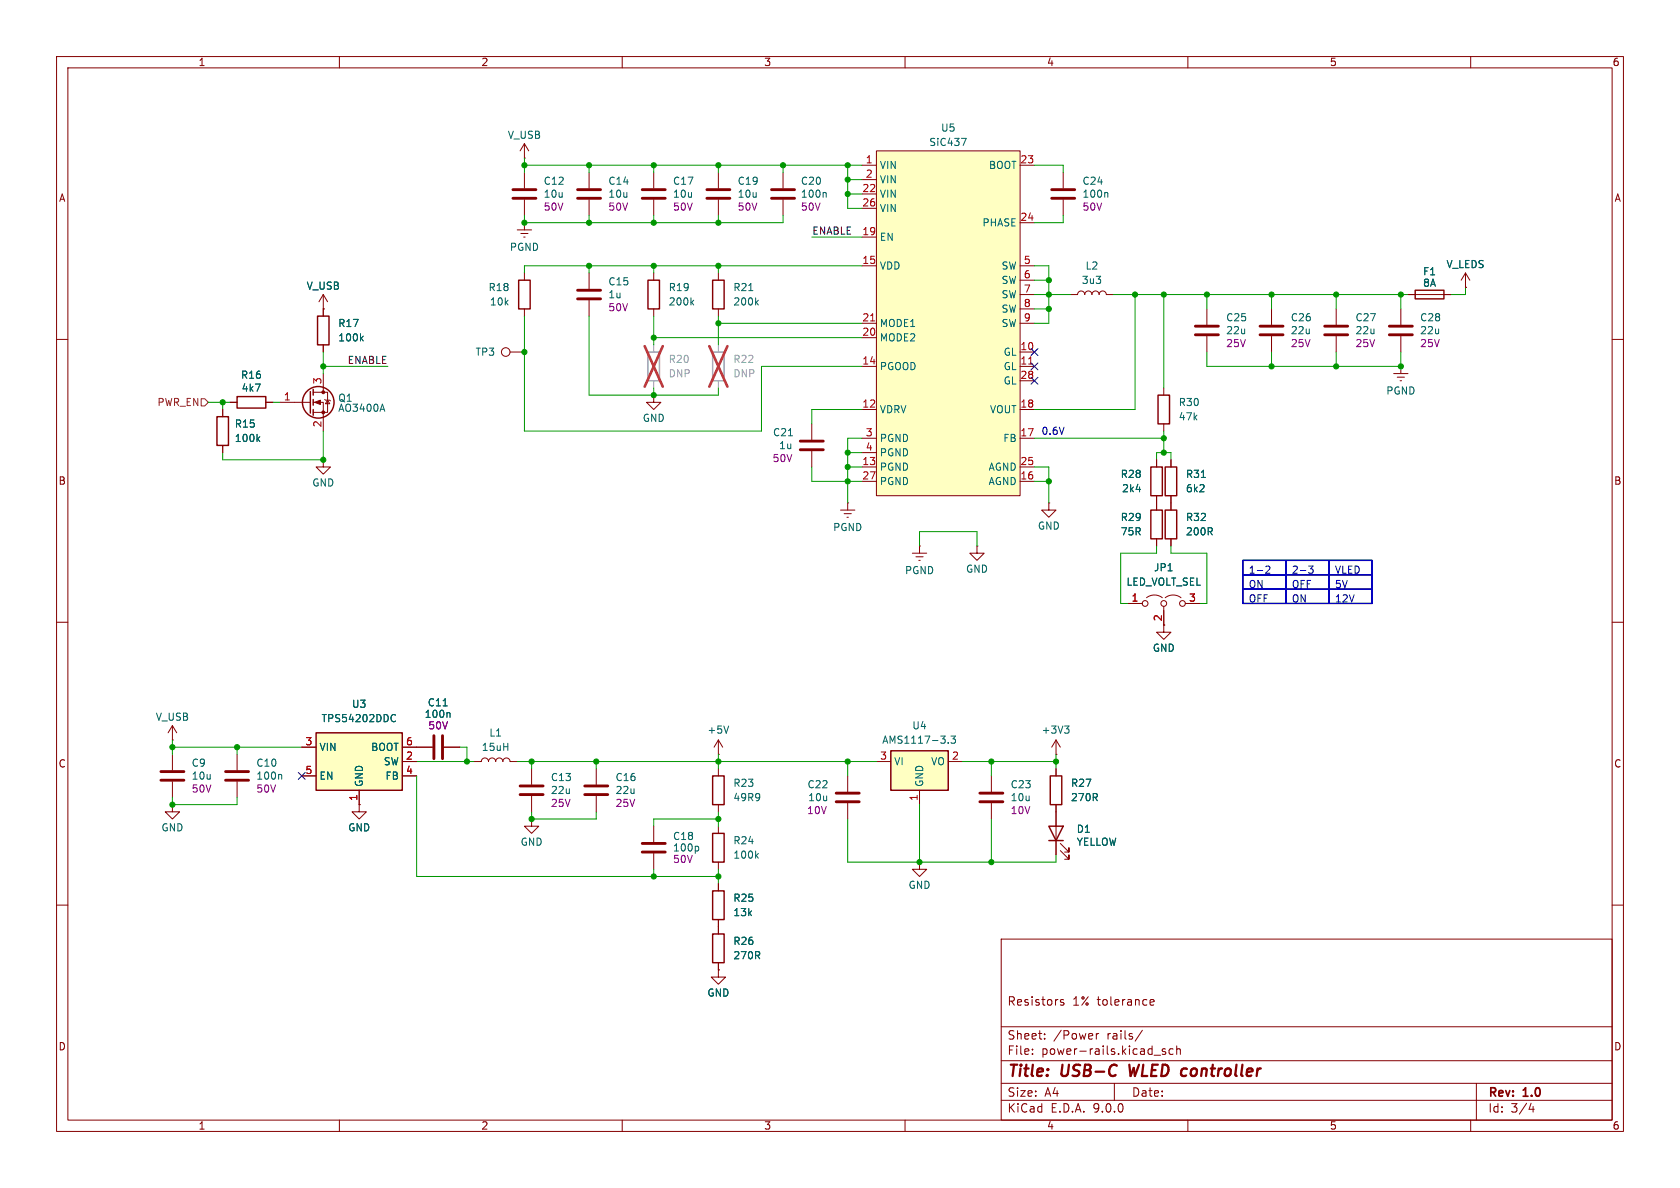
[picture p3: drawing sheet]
<svg xmlns="http://www.w3.org/2000/svg" width="297mm" height="210mm" viewBox="0 0 297 210" stroke-linecap="round" stroke-linejoin="round" font-family="sans-serif">
<g fill="none" stroke="#840000" stroke-width=".18">
<path d="M10 10h277v190h-277zM12 12h273v186h-273zM60 10v2M110 10v2M160 10v2M210 10v2M260 10v2M92.7 39.4h.1M92.7 30.5v2.8M92.7 35.3v2.8M92.7 39.4v1.2M115.6 30.5v2.8"/>
<path d="M115.6 35.3v2.8M127 30.5v2.8M127 35.3v2.8M138.4 30.5v2.8M138.4 35.3v2.8M57.1 54.6h.1M57.1 52.1v3.8M57.1 52.1l-.7 1.2M57.1 52.1l.8 1.2M91.4 40.6h2.6M92.1 41.3h1.2M92.6 41.9h.2"/>
<path d="M92.7 48.3v1.2M92.7 54.6v1.3M213.4 54.6v2.8M213.4 59.4v2.8M224.8 54.6v2.8M224.8 59.4v2.8M236.2 54.6v2.8M236.2 59.4v2.8M248.9 52.1h7.6M259.1 50.8h.1M259.1 48.3l-.8 1.2M259.1 48.3l.7 1.2"/>
<path d="M259.1 48.3v2.5M10 60h2M57.1 61v1.2M90.2 62.2h2.5M285 60h2M161.3 97.8h2.5M161.9 98.4h1.3M162.4 99.1h.3M162.6 96.5h.1M162.6 96.5v1.3M172.7 96.5v1.3h1.3l-1.3 1.3-1.3-1.3h1.3M172.7 96.5h.1"/>
<path d="M185.4 88.9v1.3h1.3l-1.3 1.2-1.3-1.2h1.3M185.4 88.9h.1M204.5 88.9v1.3M204.5 95.3v1.2M207 81.3v1.3M207 87.6v1.3M10 110h2M199.4 106.7h2.5M202.7 105.7a2.26 2.26 0 0 1 2.8 0M205.7 107.2v3.3M206 105.7a2.26 2.26 0 0 1 2.8 0M209.5 106.7h2.6"/>
<path d="M285 110h2M105.4 135.9v2.8M127 133.4h.1M127 130.8v2.6M127 130.8l-.8 1.3M127 130.8l.8 1.3M175.3 137.2v2.8M186.7 135.9v1.3M105.4 140.7v2.8M127 146.1v1.2M127 152.4v1.3M127 156.2v1.3"/>
<path d="M162.6 152.4v1.3h1.2l-1.2 1.2-1.3-1.2h1.3M162.6 152.4h.1M175.3 142v2.8M186.7 142.2v8.9M187.5 150.4l1.5 1.5v-.8v.8h-.8M187.5 149.1l1.5 1.5v-.7v.7h-.8M10 160h2M127 171.5v1.2h1.3l-1.3 1.3-1.3-1.3h1.3M127 171.5h.1M127 162.6v2.5M127 170.2v1.3M177 166h108v32h-108z"/>
<path d="M188 176.8l-.3-.1-.2 .2v.2l.5 .2v.3h-.5M203.3 177.2l.7-.1v-.3l-.5-.1-.2 .2 .1 .7h.6M285 160h2M60 198v2M110 198v2M160 198v2M177 194.5h108M177 191.5h108M177 187.5h108M177 181.5h108M182.5 186.3v.1M182.5 185.5v.1"/>
<path d="M184.7 183.6v.1M184.7 182.8v.1M193.8 182.7v1M194.2 182.7l-.2 .1-.2 .2M197 191.5v3M202 182.1l-1.3 2M204 186.5h1.2M206 185.5l-.3-.1-.2 .2v.2l.5 .2v.3h-.5M207.4 185.5l-.4-.1-.3 .3v.4l.1 .2h.6M208 185.5l.2-.1 .4 .1 .1 .9M208 184.9v1.5M210 198v2"/>
<path d="M260 198v2M261 191.5v6.5M270.7 195l-.4 1.1h.9M271 195.6v1"/>
<circle cx="89.4" cy="62.2" r=".76"/>
<circle cx="202.4" cy="106.7" r=".51"/>
<circle cx="205.7" cy="106.7" r=".51"/>
<circle cx="209" cy="106.7" r=".51"/>
</g>
<path d="M199.6 188.2l.3 2 .5-1.4" fill="none" stroke="#840000" stroke-width=".4"/>
<g fill="none" stroke="#840000" stroke-width=".51">
<path d="M90.7 33.5h4M90.7 35.1h4M113.5 33.5h4.1M113.5 35.1h4.1M125 33.5h4M125 35.1h4M136.4 33.5h4.1M136.4 35.1h4.1M211.3 57.7h4.1M211.3 59.2h4.1M222.8 57.7h4M222.8 59.2h4"/>
<path d="M234.2 57.7h4.1M234.2 59.2h4.1M103.4 138.9h4M103.4 140.5h4M173.2 140.2h4.1M173.2 141.7h4.1"/>
</g>
<path d="M56.1 55.9h2.1v5.1h-2.1zM91.7 49.5h2v5.1h-2zM250.2 51.3h5.1v1.5h-5.1zM203.5 90.2h2v5.1h-2zM206 82.6h2v5h-2zM185.7 137.2h2v5h-2zM126 147.3h2v5.1h-2zM126 157.5h2v5.1h-2zM185.4 146.1h2.6l-1.3 2.5zM185.4 148.6h2.6M126 165.1h2v5.1h-2z" fill="none" stroke="#840000" stroke-width=".25"/>
<path d="M145.9 34l.2 .2v.7M63.9 59.8l.3 .5M64.2 59.4l-.5 .5M212.4 84.4h.7M128.8 128.3l-.4 1.3M133.7 151.2l.4 .5M134.1 150.9l-.5 .4" fill="none" stroke="#006464" stroke-width=".18"/>
<path d="M154.9 26.7h25.4v60.9h-25.4z" fill="#ffffc2"/>
<g fill="none" stroke="#840000" stroke-width=".18">
<path d="M152.4 29.2h2.5M152.4 31.8h2.5M152.4 34.3h2.5M152.4 36.8h2.5M154.9 26.7h25.4v60.9h-25.4zM180.3 29.2h2.6M180.3 39.4h2.6M188 30.5v2.8M188 35.3v2.8M152.4 41.9h2.5M152.4 47h2.5M152.4 57.2h2.5"/>
<path d="M152.4 59.7h2.5M180.3 47h2.6M180.3 57.2h2.6M180.3 49.5h2.6M180.3 52.1h2.6M180.3 54.6h2.6M189.2 52.1h1.3a.64 .64 0 0 1 .6-.7 .64 .64 0 0 1 .7 .7 .64 .64 0 0 1 .6-.7 .64 .64 0 0 1 .6 .7 .64 .64 0 0 1 .7-.7 .64 .64 0 0 1 .6 .7 .64 .64 0 0 1 .6-.7 .64 .64 0 0 1 .7 .7h1.2M152.4 64.8h2.5M152.4 72.4h2.5M152.4 77.5h2.5M180.3 64.8h2.6M180.3 72.4h2.6"/>
<path d="M180.3 77.5h2.6M180.3 62.2h2.6M180.3 67.3h2.6M205.7 68.6v1.3M205.7 74.9v1.3M152.4 80h2.5M152.4 82.6h2.5M152.4 85.1h2.5M180.3 82.6h2.6M180.3 85.1h2.6M207 88.9v1.3M207 95.3v1.2"/>
<path d="M186.7 133.4h.1M186.7 130.8l-.8 1.3M186.7 130.8l.8 1.3M186.7 130.8v2.6"/>
</g>
<path d="M153.9 56.7h.7M181.9 64.4h.7" fill="none" stroke="#a90000" stroke-width=".18"/>
<path d="M170 24.5h.8l-.5 1.2M195.7 34l.1 .2v.7M188.2 128.3h.8l-.4 .5M188.7 128.8l.3 .3v.3l-.3 .2" fill="none" stroke="#006464" stroke-width=".18"/>
<path d="M204.7 69.9h2.1v5h-2.1zM206 90.2h2v5.1h-2z" fill="none" stroke="#840000" stroke-width=".25"/>
<path d="M126 62.2h2v5.1h-2z" fill="none" stroke="#a1a1a1" stroke-width=".25"/>
<path d="M127 61v1.2M127 67.3v1.3" fill="none" stroke="#a1a1a1" stroke-width=".18"/>
<path d="M125.4 61.2l3.2 7.2M128.6 61.2l-3.2 7.2" fill="none" stroke="#e12e31" stroke-width=".46"/>
<path d="M185.9 35.1h4.1M185.9 33.5h4.1" fill="none" stroke="#840000" stroke-width=".51"/>
<path d="M157.5 132.7h10.1v7h-10.1z" fill="#ffffc2"/>
<path d="M203.5 82.6h2v5h-2zM126 137.2h2v5h-2zM157.5 132.7h10.1v7h-10.1z" fill="none" stroke="#840000" stroke-width=".25"/>
<g fill="none" stroke="#840000" stroke-width=".18">
<path d="M92.7 27.9h.1M92.7 25.4l-.8 1.3M92.7 25.4l.8 1.3M92.7 25.4v2.5M104.1 30.5v2.8M104.1 35.3v2.8M247.6 54.6v2.8M247.6 59.4v2.8M246.4 66h2.5M247 66.7h1.3M247.5 67.3h.3M247.6 64.8h.1"/>
<path d="M247.6 64.8v1.2M204.5 81.3v1.3M204.5 87.6v1.3M205.7 110.5v1.3h1.3l-1.3 1.2-1.2-1.2h1.2M30.5 130.8h.1M30.5 128.3l-.8 1.2M30.5 128.3l.7 1.2M30.5 128.3v2.5M30.5 133.4v2.7M30.5 138.2v2.8M73.7 132.1h2.8M78.5 132.1h2.8"/>
<path d="M83.8 134.6h1.3a.64 .64 0 0 1 .6-.6 .64 .64 0 0 1 .7 .6 .64 .64 0 0 1 .6-.6 .64 .64 0 0 1 .6 .6 .64 .64 0 0 1 .7-.6 .64 .64 0 0 1 .6 .6 .64 .64 0 0 1 .6-.6 .64 .64 0 0 1 .7 .6h1.2M94 135.9v2.8M127 135.9v1.3M149.9 137.2v2.8M154.9 134.6h2.6M162.6 139.7v2.5M167.6 134.6h2.6M30.5 142.2v1.3h1.2l-1.2 1.3-1.3-1.3h1.3M30.5 142.2h.1M63.5 142.2v1.3h1.3l-1.3 1.3-1.3-1.3h1.3M63.5 142.2h.1M94 144.8v1.3h1.2l-1.2 1.2-1.3-1.2h1.3"/>
<path d="M94 144.8h.1M94 140.7v2.8M115.6 146.1v2.7M115.6 150.9v2.8M127 142.2v1.3M149.9 142v2.8"/>
</g>
<path d="M78.3 124.8h.8M79.4 126l.2 .2v.6M167.6 131.3v.1M168.1 130.1h.8l-.4 .5 .3 .1v.6l-.1 .1-.6-.1M123.3 149.6l.2 .2v.4l-.2 .2" fill="none" stroke="#006464" stroke-width=".18"/>
<g fill="none" stroke="#840000" stroke-width=".51">
<path d="M102.1 33.5h4.1M102.1 35.1h4.1M245.6 57.7h4.1M245.6 59.2h4.1M28.4 136.4h4.1M28.4 137.9h4.1M76.7 130v4.1M78.2 130v4.1M91.9 138.9h4.1M91.9 140.5h4.1M113.5 149.1h4.1M113.5 150.6h4.1"/>
<path d="M147.8 140.2h4.1M147.8 141.7h4.1"/>
</g>
<path d="M55.9 129.5h15.2v10.2h-15.2z" fill="#ffffc2"/>
<g fill="none" stroke="#840000" stroke-width=".25">
<path d="M114.6 49.5h2v5.1h-2zM126 49.5h2v5.1h-2zM38.4 73.7h2v5h-2zM41.9 70.1h5.1v2h-5.1zM54.9 69.2v3.8M55.4 68.8v1.1M55.4 70.6v1M55.4 72.4v1M55.9 129.5h15.2v10.2h-15.2z"/>
<circle cx="56.3" cy="71.1" r="2.79"/>
</g>
<g fill="none" stroke="#840000" stroke-width=".18">
<path d="M57.1 54.6h.1M57.1 54.6v1.3M104.1 48.3v2.8M104.1 53.1v2.8M115.6 48.3v1.2M115.6 54.6v1.3M127 48.3v1.2M127 54.6v1.3M248.9 52.1h1.3M255.3 52.1h1.2M259.1 50.8h.1M39.4 72.4v1.3"/>
<path d="M39.4 78.7v1.3M40.6 71.1h1.3M47 71.1h1.3M49.5 71.1h5.4M55.4 69.3h2.5v3.6h-2.5M55.4 71.1h1.7v5.1M57.1 61v1.2M57.1 66v3.3M57.4 70.6l.1 .1h.8l.1 .2M57.9 70.7l.4 .7h-.8zM115.6 69.9v1.2h1.2l-1.2 1.3-1.3-1.3h1.3M115.6 69.9h.1"/>
<path d="M143.5 74.9v2.8M143.5 79.8v2.8M57.1 81.3v1.3h1.3l-1.3 1.2-1.2-1.2h1.2M57.1 81.3h.1M148.6 90.2h2.5M149.2 90.8h1.3M149.7 91.4h.3M149.9 88.9h.1M149.9 88.9v1.3M204.5 81.3v1.3M204.5 87.6v2.6M204.5 95.3v1.2"/>
<path d="M207 81.3v1.3M207 87.6v2.6M207 95.3v1.2M199.4 106.7h2.5M205.7 108v2.5M209.5 106.7h2.6M41.9 133.4v2.7M41.9 138.2v2.8M53.3 132.1h2.6M53.3 137.2h2.6M63.5 139.7v2.5M71.1 132.1h5.4"/>
<path d="M71.1 137.2h2.6M71.1 134.6h2.6M78.5 132.1h2.8M186.7 135.9v1.3M63.5 142.2h.1M127 156.2v1.3M186.7 142.2v3.9M186.7 148.6v2.5M127 171.5h.1M127 162.6v2.5M127 170.2v1.3"/>
</g>
<g fill="none" stroke="#006464" stroke-width=".18">
<path d="M63.9 59.8l.3 .5M64.2 59.4l-.5 .5M122.3 53.4l.3 .5M122.6 53.1l-.4 .5M132.4 51.4h.7M133.7 53.4l.4 .5M134.1 53.1l-.5 .5M45.6 77.6l.3 .4M45.9 77.2l-.5 .5M67.6 71.4l.4 1.3M139.4 77h.7M212.4 84.4h.7"/>
<path d="M49.6 136.9l.2 .2v.6M69.4 126.4l.3-.1 .2 .1M69.9 127.5l-.2 .1-.3-.1M78.3 124.8h.8M79.4 126l.2 .2v.6"/>
</g>
<path d="M102.1 52.8h4.1M102.1 51.3h4.1M141.5 79.5h4M141.5 78h4M39.9 137.9h4M39.9 136.4h4" fill="none" stroke="#840000" stroke-width=".51"/>
<path d="M114.6 62.2h2v5.1h-2z" fill="none" stroke="#a1a1a1" stroke-width=".25"/>
<path d="M115.6 61v1.2M115.6 67.3v1.3" fill="none" stroke="#a1a1a1" stroke-width=".18"/>
<path d="M114 61.2l3.2 7.2M117.2 61.2l-3.2 7.2" fill="none" stroke="#e12e31" stroke-width=".46"/>
<g fill="#840000" stroke="#840000" stroke-width=".18">
<path d="M55.6 71.1l1-.4v.8z"/>
<circle cx="57.1" cy="69.3" r=".25"/>
<circle cx="57.1" cy="72.9" r=".25"/>
</g>
<path d="M35.6 70.5h.6l.6 .6-.6 .7h-.6z" fill="none" stroke="#725600" stroke-width=".18"/>
<g fill="none" stroke="#0000c2" stroke-width=".18">
<path d="M219.7 99.1h7.6v2.5h-7.6zM227.3 99.1h7.6v2.5h-7.6zM227.3 99.1v7.6M234.9 99.1h7.7v2.5h-7.7zM234.9 99.1v7.6M219.7 101.6h7.6v2.5h-7.6zM219.7 104.1h7.6v2.6h-7.6zM219.7 101.6h22.9M219.7 104.1h7.6M223.8 100.2l.5-.1 .2 .3-.8 .9h.8M227.3 101.6h7.6v2.5h-7.6zM227.3 104.1h7.6v2.6h-7.6z"/>
<path d="M231.3 100.1h.8l-.4 .4 .4 .2v.5l-.2 .1-.6-.1M234.9 101.6h7.7v2.5h-7.7zM234.9 104.1h7.7v2.6h-7.7z"/>
</g>
<path d="M219.7 99.1h22.9v7.6h-22.9z" fill="none" stroke="#0000c2" stroke-width=".25"/>
<g fill="none" stroke="#009600" stroke-width=".18">
<path d="M92.7 29.2h59.7M92.7 38.1v1.3h45.7v-1.3M92.7 27.9v2.6M104.1 29.2v1.3M104.1 38.1v1.3M115.6 29.2v1.3M115.6 38.1v1.3M127 29.2v1.3M127 38.1v1.3M138.4 29.2v1.3M149.9 31.8h2.5M149.9 34.3h2.5"/>
<path d="M149.9 29.2v7.6h2.5M182.9 29.2h5.1v1.3M188 38.1v1.3h-5.1M92.7 55.9v20.3h41.9v-11.4h17.8M104.1 55.9v14h22.9v-1.3M104.1 47v1.3M115.6 47v1.3M115.6 55.9v5.1M115.6 59.7h36.8M127 47v1.3M127 55.9v5.1M127 57.2h25.4"/>
<path d="M143.5 41.9h8.9M152.4 47h-59.7v1.3M182.9 52.1h6.3M182.9 47h2.5v10.2h-2.5M182.9 49.5h2.5M182.9 54.6h2.5M196.8 52.1h52.1M200.7 52.1v20.3h-17.8M205.7 52.1v16.5M213.4 52.1v2.5M224.8 52.1v2.5M236.2 52.1v2.5"/>
<path d="M247.6 52.1v2.5M259.1 50.8v1.3h-2.6M36.8 71.1h3.8M39.4 71.1v1.3M48.3 71.1h1.2M57.1 64.8h11.5M57.1 76.2v5.1h-17.7v-1.3M57.1 62.2v3.8M115.6 68.6v1.3M152.4 77.5h-2.5v11.4M152.4 72.4h-8.9v2.5M182.9 77.5h22.8"/>
<path d="M205.7 76.2v3.8M213.4 62.2v2.6h34.2v-2.6M224.8 62.2v2.6M236.2 62.2v2.6M143.5 82.6v2.5h8.9M149.9 80h2.5M149.9 82.6h2.5M162.6 96.5v-2.5h10.1v2.5M182.9 82.6h2.5v6.3M182.9 85.1h2.5M204.5 81.3v-1.3h2.5v1.3M204.5 96.5v1.3h-6.4v8.9h1.3"/>
<path d="M207 96.5v1.3h6.4v8.9h-1.3M30.5 132.1h22.8M30.5 130.8v2.6M41.9 132.1v1.3M73.7 137.2v17.7h53.3M73.7 134.6h10.1M81.3 132.1h1.2v2.5M91.4 134.6h63.5M94 134.6v1.3M105.4 134.6v1.3M127 133.4v2.5M149.9 134.6v2.6"/>
<path d="M170.2 134.6h16.5M175.3 134.6v2.6M186.7 133.4v2.5M30.5 141v1.2h11.4v-1.2M94 143.5v1.3h11.4v-1.3M115.6 153.7v1.2M127 143.5v2.6M127 153.7v2.5M127 144.8h-11.4v1.3M149.9 144.8v7.6h36.8v-1.3M162.6 142.2v10.2M175.3 144.8v7.6"/>
</g>
<path d="M182.3 64.2l1.2 1.2M182.3 66.7l1.2 1.2M182.3 61.6l1.2 1.2M183.5 64.2l-1.2 1.2M183.5 66.7l-1.2 1.2M183.5 61.6l-1.2 1.2M52.7 136.6l1.2 1.2M53.9 136.6l-1.2 1.2" fill="none" stroke="#000084" stroke-width=".18"/>
<g fill="#009600" stroke="#009600" stroke-width=".18">
<circle cx="162.6" cy="152.4" r=".46"/>
<circle cx="175.3" cy="152.4" r=".46"/>
<circle cx="149.9" cy="134.6" r=".46"/>
<circle cx="149.9" cy="82.6" r=".46"/>
<circle cx="149.9" cy="85.1" r=".46"/>
<circle cx="149.9" cy="80" r=".46"/>
<circle cx="185.4" cy="85.1" r=".46"/>
<circle cx="175.3" cy="134.6" r=".46"/>
<circle cx="186.7" cy="134.6" r=".46"/>
<circle cx="213.4" cy="52.1" r=".46"/>
<circle cx="247.6" cy="64.8" r=".46"/>
<circle cx="247.6" cy="52.1" r=".46"/>
<circle cx="224.8" cy="52.1" r=".46"/>
<circle cx="236.2" cy="52.1" r=".46"/>
<circle cx="138.4" cy="29.2" r=".46"/>
<circle cx="115.6" cy="29.2" r=".46"/>
<circle cx="127" cy="29.2" r=".46"/>
<circle cx="149.9" cy="29.2" r=".46"/>
<circle cx="149.9" cy="31.8" r=".46"/>
<circle cx="149.9" cy="34.3" r=".46"/>
<circle cx="127" cy="47" r=".46"/>
<circle cx="127" cy="39.4" r=".46"/>
<circle cx="205.7" cy="77.5" r=".46"/>
<circle cx="205.7" cy="80" r=".46"/>
<circle cx="185.4" cy="49.5" r=".46"/>
<circle cx="200.7" cy="52.1" r=".46"/>
<circle cx="205.7" cy="52.1" r=".46"/>
<circle cx="185.4" cy="54.6" r=".46"/>
<circle cx="185.4" cy="52.1" r=".46"/>
<circle cx="224.8" cy="64.8" r=".46"/>
<circle cx="236.2" cy="64.8" r=".46"/>
<circle cx="92.7" cy="39.4" r=".46"/>
<circle cx="92.7" cy="62.2" r=".46"/>
<circle cx="104.1" cy="29.2" r=".46"/>
<circle cx="92.7" cy="29.2" r=".46"/>
<circle cx="104.1" cy="39.4" r=".46"/>
<circle cx="115.6" cy="47" r=".46"/>
<circle cx="104.1" cy="47" r=".46"/>
<circle cx="115.6" cy="39.4" r=".46"/>
<circle cx="127" cy="154.9" r=".46"/>
<circle cx="115.6" cy="154.9" r=".46"/>
<circle cx="105.4" cy="134.6" r=".46"/>
<circle cx="127" cy="134.6" r=".46"/>
<circle cx="94" cy="144.8" r=".46"/>
<circle cx="127" cy="144.8" r=".46"/>
<circle cx="30.5" cy="132.1" r=".46"/>
<circle cx="94" cy="134.6" r=".46"/>
<circle cx="30.5" cy="142.2" r=".46"/>
<circle cx="82.5" cy="134.6" r=".46"/>
<circle cx="41.9" cy="132.1" r=".46"/>
<circle cx="115.6" cy="69.9" r=".46"/>
<circle cx="115.6" cy="59.7" r=".46"/>
<circle cx="127" cy="57.2" r=".46"/>
<circle cx="57.1" cy="81.3" r=".46"/>
<circle cx="57.1" cy="64.8" r=".46"/>
<circle cx="39.4" cy="71.1" r=".46"/>
</g>
<g font-size="2.8" fill="#840000">
<text x="178" y="190.9">Title:</text>
<text x="187.7" y="190.9">USB-C</text>
<text x="200.5" y="190.9">WLED controller</text>
</g>
<g font-size="2.1" fill="#840000">
<text x="178" y="178">Resistors</text>
<text x="189.6" y="178">1% tolerance</text>
<text x="178" y="184">Sheet:</text>
<text x="186.2" y="184">/Power</text>
<text x="195.7" y="184">rails/</text>
<text x="178" y="186.7">File:</text>
<text x="184.1" y="186.7">power-rails.kicad_sch</text>
<text x="178" y="196.9">KiCad</text>
<text x="178" y="194.1">Size:</text>
<text x="184.7" y="194.1">A4</text>
<text x="185.7" y="196.9">E.D.A.</text>
<text x="193.3" y="196.9">9.0.0</text>
<text x="200" y="194.1">Date:</text>
<text x="263" y="194.3">Rev:</text>
<text x="263" y="196.9">Id:</text>
<text x="267.1" y="196.9">3/4</text>
<text x="269.4" y="194.3">1.0</text>
</g>
<g font-size="1.8" fill="#840000">
<text x="35" y="11.9">1</text>
<text x="85" y="11.9">2</text>
<text x="135" y="11.9">3</text>
<text x="185" y="11.9">4</text>
<text x="235" y="11.9">5</text>
<text x="285" y="11.9">6</text>
<text x="10.3" y="35.9">A</text>
<text x="285.3" y="35.9">A</text>
<text x="10.3" y="85.9">B</text>
<text x="285.3" y="85.9">B</text>
<text x="10.3" y="135.9">C</text>
<text x="285.3" y="135.9">C</text>
<text x="10.3" y="185.9">D</text>
<text x="285.3" y="185.9">D</text>
<text x="35" y="199.9">1</text>
<text x="85" y="199.9">2</text>
<text x="135" y="199.9">3</text>
<text x="185" y="199.9">4</text>
<text x="235" y="199.9">5</text>
<text x="285" y="199.9">6</text>
</g>
<g font-size="1.8" fill="#006464">
<text x="166.3" y="23.5">U5</text>
<text x="89.7" y="24.7">V_USB</text>
<text x="164.2" y="26">SiC437</text>
<text x="96" y="32.9">C12</text>
<text x="96" y="35.2">10u</text>
<text x="107.5" y="32.9">C14</text>
<text x="107.5" y="35.2">10u</text>
<text x="118.9" y="32.9">C17</text>
<text x="118.9" y="35.2">10u</text>
<text x="130.3" y="32.9">C19</text>
<text x="130.3" y="35.2">10u</text>
<text x="141.5" y="35.2">100n</text>
<text x="141.5" y="32.9">C20</text>
<text x="155.4" y="30.1">VIN</text>
<text x="155.4" y="32.6">VIN</text>
<text x="155.4" y="35.2">VIN</text>
<text x="174.7" y="30.1">BOOT</text>
<text x="191.3" y="35.2">100n</text>
<text x="191.3" y="32.9">C24</text>
<text x="155.4" y="37.7">VIN</text>
<text x="173.6" y="40.2">PHASE</text>
<text x="90" y="44.6">PGND</text>
<text x="155.4" y="42.8">EN</text>
<text x="155.4" y="47.9">VDD</text>
<text x="177" y="47.9">SW</text>
<text x="191.8" y="47.9">L2</text>
<text x="255.6" y="47.6">V_LEDS</text>
<text x="54.1" y="51.4">V_USB</text>
<text x="86.3" y="51.7">R18</text>
<text x="107.5" y="52.9">1u</text>
<text x="107.5" y="50.6">C15</text>
<text x="118.1" y="51.7">R19</text>
<text x="129.5" y="51.7">R21</text>
<text x="177" y="50.4">SW</text>
<text x="177" y="52.9">SW</text>
<text x="191.2" y="50.4">3u3</text>
<text x="251.5" y="48.9">F1</text>
<text x="251.5" y="50.9">8A</text>
<text x="59.7" y="58">R17</text>
<text x="86.5" y="54.2">10k</text>
<text x="118.1" y="54.2">200k</text>
<text x="129.5" y="54.2">200k</text>
<text x="155.4" y="58">MODE1</text>
<text x="177" y="55.5">SW</text>
<text x="177" y="58">SW</text>
<text x="216.7" y="57">C25</text>
<text x="216.7" y="59.3">22u</text>
<text x="228.1" y="57">C26</text>
<text x="228.1" y="59.3">22u</text>
<text x="239.5" y="57">C27</text>
<text x="239.5" y="59.3">22u</text>
<text x="251" y="57">C28</text>
<text x="251" y="59.3">22u</text>
<text x="59.7" y="60.6">100k</text>
<text x="84" y="63.1">TP3</text>
<text x="155.4" y="60.6">MODE2</text>
<text x="155.4" y="65.6">PGOOD</text>
<text x="177.3" y="63.1">GL</text>
<text x="177.3" y="65.6">GL</text>
<text x="42.5" y="67.2">R16</text>
<text x="42.6" y="69.4">4k7</text>
<text x="59.7" y="71.2">Q1</text>
<text x="177.3" y="68.2">GL</text>
<text x="208.3" y="72">R30</text>
<text x="245" y="70">PGND</text>
<text x="41.4" y="75.8">R15</text>
<text x="59.7" y="73">AO3400A</text>
<text x="113.5" y="74.8">GND</text>
<text x="136.6" y="77.3">C21</text>
<text x="155.4" y="73.3">VDRV</text>
<text x="174.9" y="73.3">VOUT</text>
<text x="208.3" y="74.5">47k</text>
<text x="41.4" y="78.3">100k</text>
<text x="137.6" y="79.6">1u</text>
<text x="155.4" y="78.3">PGND</text>
<text x="155.4" y="80.9">PGND</text>
<text x="155.4" y="83.4">PGND</text>
<text x="174.7" y="83.4">AGND</text>
<text x="177.3" y="78.3">FB</text>
<text x="55.1" y="86.2">GND</text>
<text x="155.4" y="86">PGND</text>
<text x="174.7" y="86">AGND</text>
<text x="198" y="84.7">R28</text>
<text x="198.3" y="87.2">2k4</text>
<text x="209.6" y="87.2">6k2</text>
<text x="209.6" y="84.7">R31</text>
<text x="147.2" y="94.1">PGND</text>
<text x="183.4" y="93.8">GND</text>
<text x="198" y="92.3">R29</text>
<text x="198" y="94.8">75R</text>
<text x="209.6" y="94.8">200R</text>
<text x="209.6" y="92.3">R32</text>
<text x="159.9" y="101.7">PGND</text>
<text x="170.7" y="101.4">GND</text>
<text x="203.9" y="101.2">JP1</text>
<text x="199" y="103.7">LED_VOLT_SEL</text>
<text x="203.7" y="115.4">GND</text>
<text x="62.1" y="125.3">U3</text>
<text x="75.5" y="125.1">C11</text>
<text x="27.4" y="127.6">V_USB</text>
<text x="56.7" y="127.9">TPS54202DDC</text>
<text x="75" y="127.1">100n</text>
<text x="86.4" y="130.4">L1</text>
<text x="125" y="129.9">+5V</text>
<text x="155.9" y="131.7">AMS1117-3.3</text>
<text x="161.2" y="129.1">U4</text>
<text x="184" y="129.9">+3V3</text>
<text x="33.8" y="135.7">C9</text>
<text x="45.2" y="135.7">C10</text>
<text x="56.4" y="132.9">VIN</text>
<text x="65.5" y="132.9">BOOT</text>
<text x="67.7" y="135.5">SW</text>
<text x="85.1" y="132.9">15uH</text>
<text x="158" y="135.5">VI</text>
<text x="164.5" y="135.5">VO</text>
<text x="33.8" y="138">10u</text>
<text x="45.2" y="138">100n</text>
<text x="56.4" y="138">EN</text>
<text x="64.4" y="139.2" transform="rotate(-90 64.4 139.2)">GND</text>
<text x="68.1" y="138">FB</text>
<text x="97.3" y="138.3">C13</text>
<text x="97.3" y="140.6">22u</text>
<text x="108.7" y="138.3">C16</text>
<text x="108.7" y="140.6">22u</text>
<text x="129.5" y="141.8">49R9</text>
<text x="129.5" y="139.3">R23</text>
<text x="142.7" y="139.5">C22</text>
<text x="142.8" y="141.8">10u</text>
<text x="163.4" y="139.2" transform="rotate(-90 163.4 139.2)">GND</text>
<text x="178.6" y="139.5">C23</text>
<text x="178.6" y="141.8">10u</text>
<text x="189.2" y="141.8">270R</text>
<text x="189.2" y="139.3">R27</text>
<text x="28.4" y="147.2">GND</text>
<text x="61.5" y="147.2">GND</text>
<text x="91.9" y="149.7">GND</text>
<text x="118.9" y="148.7">C18</text>
<text x="129.5" y="149.5">R24</text>
<text x="190.3" y="147.4">D1</text>
<text x="190.3" y="149.7">YELLOW</text>
<text x="118.9" y="150.7">100p</text>
<text x="129.5" y="152">100k</text>
<text x="129.5" y="159.6">R25</text>
<text x="160.5" y="157.3">GND</text>
<text x="129.5" y="162.2">13k</text>
<text x="129.5" y="167.2">R26</text>
<text x="129.5" y="169.8">270R</text>
<text x="125" y="176.4">GND</text>
</g>
<g font-size="1.8" fill="#a90000">
<text x="153" y="29">1</text>
<text x="180.3" y="29">23</text>
<text x="152.4" y="34">22</text>
<text x="153" y="31.5">2</text>
<text x="152.4" y="36.6">26</text>
<text x="152.4" y="41.7">19</text>
<text x="180.3" y="39.1">24</text>
<text x="152.4" y="46.7">15</text>
<text x="180.9" y="46.7">5</text>
<text x="180.9" y="49.3">6</text>
<text x="180.9" y="51.8">7</text>
<text x="152.4" y="56.9">21</text>
<text x="152.4" y="59.4">20</text>
<text x="180.9" y="54.4">8</text>
<text x="180.9" y="56.9">9</text>
<text x="152.4" y="64.5">14</text>
<text x="180.3" y="62">10</text>
<text x="180.3" y="64.5">11</text>
<text x="50.1" y="70.9">1</text>
<text x="56.9" y="68" transform="rotate(-90 56.9 68)">3</text>
<text x="180.3" y="67.1">28</text>
<text x="56.9" y="75.6" transform="rotate(-90 56.9 75.6)">2</text>
<text x="152.4" y="72.1">12</text>
<text x="153" y="77.2">3</text>
<text x="180.3" y="72.1">18</text>
<text x="180.3" y="77.2">17</text>
<text x="152.4" y="82.3">13</text>
<text x="153" y="79.8">4</text>
<text x="180.3" y="82.3">25</text>
<text x="152.4" y="84.8">27</text>
<text x="180.3" y="84.8">16</text>
<text x="200" y="106.4">1</text>
<text x="210.1" y="106.4">3</text>
<text x="205.5" y="109.9" transform="rotate(-90 205.5 109.9)">2</text>
<text x="53.9" y="131.8">3</text>
<text x="71.7" y="131.8">6</text>
<text x="53.9" y="136.9">5</text>
<text x="71.7" y="134.4">2</text>
<text x="71.7" y="136.9">4</text>
<text x="155.5" y="134.4">3</text>
<text x="168.2" y="134.4">2</text>
<text x="63.2" y="141.7" transform="rotate(-90 63.2 141.7)">1</text>
<text x="162.3" y="141.7" transform="rotate(-90 162.3 141.7)">1</text>
</g>
<g font-size="1.8" fill="#840084">
<text x="96" y="37.4">50V</text>
<text x="107.5" y="37.4">50V</text>
<text x="118.9" y="37.4">50V</text>
<text x="130.3" y="37.4">50V</text>
<text x="141.5" y="37.4">50V</text>
<text x="191.3" y="37.4">50V</text>
<text x="107.5" y="55.2">50V</text>
<text x="216.7" y="61.6">25V</text>
<text x="228.1" y="61.6">25V</text>
<text x="239.5" y="61.6">25V</text>
<text x="251" y="61.6">25V</text>
<text x="136.5" y="81.9">50V</text>
<text x="75.6" y="129.1">50V</text>
<text x="33.8" y="140.3">50V</text>
<text x="45.2" y="140.3">50V</text>
<text x="97.3" y="142.8">25V</text>
<text x="108.7" y="142.8">25V</text>
<text x="142.6" y="144.1">10V</text>
<text x="178.6" y="144.1">10V</text>
<text x="118.9" y="152.8">50V</text>
</g>
<g font-size="1.8" fill="#0f0f0f">
<text x="143.5" y="41.6">ENABLE</text>
<text x="61.4" y="64.4">ENABLE</text>
</g>
<g font-size="1.8" fill="#989898">
<text x="118.1" y="64.4">R20</text>
<text x="129.5" y="64.4">R22</text>
<text x="118.1" y="66.9">DNP</text>
<text x="129.5" y="66.9">DNP</text>
</g>
<text font-size="1.8" fill="#725600" x="27.7" y="72">PWR_EN</text>
<g font-size="1.8" fill="#0000c2">
<text x="184" y="77.1">0.6V</text>
<text x="220.7" y="101.7">1-2</text>
<text x="228.3" y="101.7">2-3</text>
<text x="235.9" y="101.7">VLED</text>
<text x="220.7" y="104.3">ON</text>
<text x="220.7" y="106.8">OFF</text>
<text x="228.3" y="104.3">OFF</text>
<text x="228.3" y="106.8">ON</text>
<text x="235.9" y="104.3">5V</text>
<text x="235.9" y="106.8">12V</text>
</g>
</svg>
